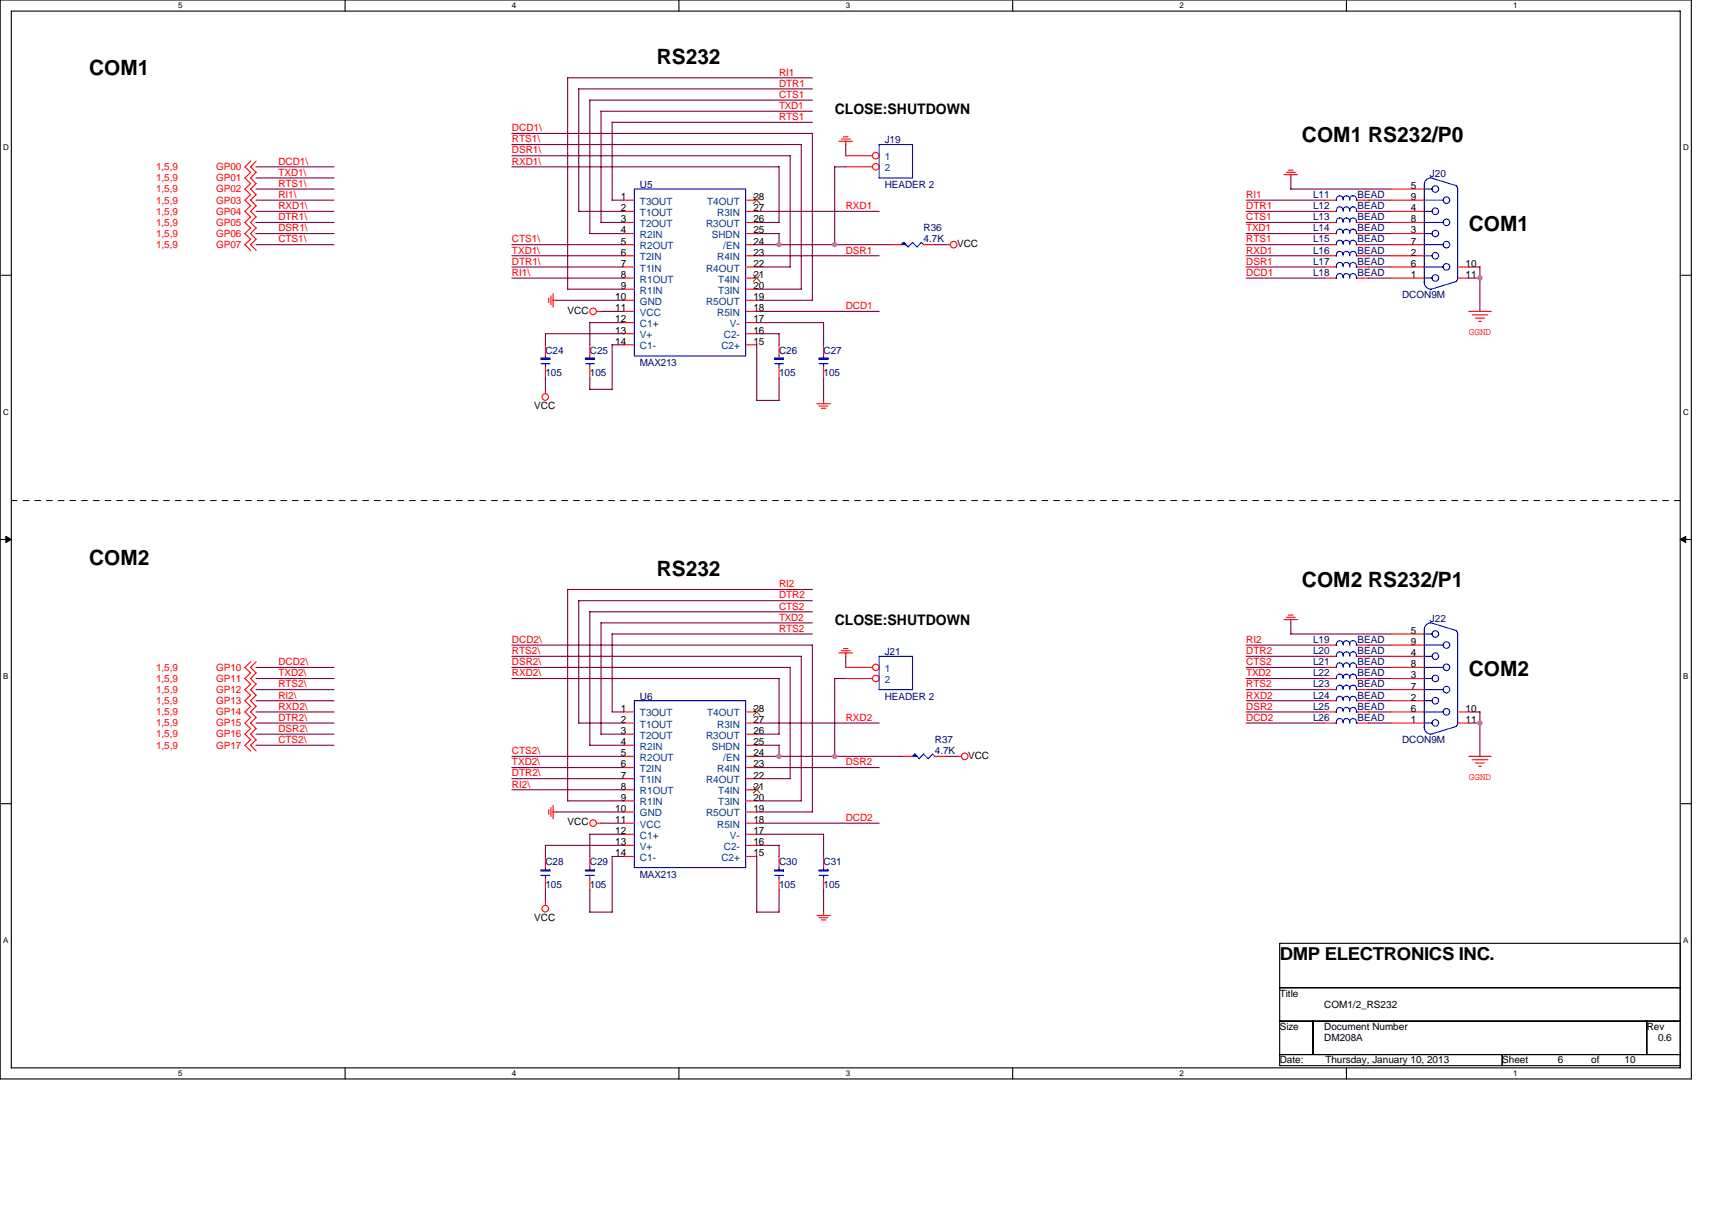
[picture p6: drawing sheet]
<svg xmlns="http://www.w3.org/2000/svg" width="297mm" height="210mm" viewBox="0 0 297 210" stroke-linecap="round" stroke-linejoin="round" font-family="sans-serif">
<path d="M0 0h293.5v187.2h-293.5zM2 1.9h289.5v183.4h-289.5z" fill="none" stroke="#000" stroke-width=".19"/>
<g fill="#fff">
<path d="M30.9 .2h.8v1.6h-.8z"/>
<path d="M30.9 185.5h.8v1.6h-.8z"/>
</g>
<path d="M59.9 0v1.9M59.9 185.3v1.9" fill="none" stroke="#000" stroke-width=".19"/>
<g fill="#fff">
<path d="M88.8 .2h.8v1.6h-.8z"/>
<path d="M88.8 185.5h.8v1.6h-.8z"/>
</g>
<path d="M117.8 0v1.9M117.8 185.3v1.9" fill="none" stroke="#000" stroke-width=".19"/>
<g fill="#fff">
<path d="M146.7 .2h.8v1.6h-.8z"/>
<path d="M146.7 185.5h.8v1.6h-.8z"/>
</g>
<path d="M175.7 0v1.9M175.7 185.3v1.9" fill="none" stroke="#000" stroke-width=".19"/>
<g fill="#fff">
<path d="M204.7 .2h.7v1.6h-.7z"/>
<path d="M204.7 185.5h.7v1.6h-.7z"/>
</g>
<path d="M233.6 0v1.9M233.6 185.3v1.9" fill="none" stroke="#000" stroke-width=".19"/>
<g fill="#fff">
<path d="M262.6 .2h.7v1.6h-.7z"/>
<path d="M262.6 185.5h.7v1.6h-.7z"/>
<path d="M.5 24.8h1v1.6h-1z"/>
<path d="M292 24.8h1v1.6h-1z"/>
<path d="M.5 70.7h1v1.5h-1z"/>
<path d="M292 70.7h1v1.5h-1z"/>
</g>
<path d="M0 47.8h2M291.5 47.8h2" fill="none" stroke="#000" stroke-width=".19"/>
<g fill="#fff">
<path d="M.5 116.5h.9v1.6h-.9z"/>
<path d="M292 116.5h.9v1.6h-.9z"/>
</g>
<path d="M0 93.6h2M291.5 93.6h2" fill="none" stroke="#000" stroke-width=".19"/>
<path d="M1 93.1l1 .5-1 .5zM291.5 93.6l1-.5v1z" fill="#000" stroke="#000" stroke-width=".17"/>
<g fill="#fff">
<path d="M.5 162.4h.9v1.5h-.9z"/>
<path d="M292 162.4h.9v1.5h-.9z"/>
</g>
<path d="M0 139.5h2M291.5 139.5h2M222 163.7h69.5v21.2h-69.5zM222 171.4h69.5M222 177.2h69.5M227.8 177.2v5.8M285.7 177.2v5.8M222 183h69.5M260.6 183v1.9" fill="none" stroke="#000" stroke-width=".19"/>
<path d="M2 86.9h289.5" fill="none" stroke="#000" stroke-width=".17" stroke-dasharray="1 1 1 1 1 1 1 1"/>
<g fill="none" stroke="#f00" stroke-width=".19">
<path d="M43.5 28l-1 1 1 .9M43.5 29.9l-1 1 1 1M43.5 31.8l-1 1 1 1M43.5 33.8l-1 .9 1 1M43.5 35.7l-1 1 1 1M43.5 37.6l-1 1 1 1M43.5 39.5l-1 1 1 1M44.4 28l-.9 1 .9 .9M44.4 29.9l-.9 1 .9 1M44.4 31.8l-.9 1 .9 1M44.4 33.8l-.9 .9 .9 1M44.4 35.7l-.9 1 .9 1"/>
<path d="M44.4 37.6l-.9 1 .9 1M44.4 39.5l-.9 1 .9 1M108.1 34.7h2M108.1 36.7h2M108.1 38.6h2M129.4 34.7h1.9M129.4 36.7h1.9M129.4 38.6h1.9M145.6 24.5h2.3M146 24.1h1.5M146.3 23.7h.8M146.7 24.5v.6"/>
<path d="M146.7 27h4.7M146.7 29h4.7M222.8 30.3h2.3M223.2 29.9h1.5M223.6 29.5h.7M224 30.3v.6M229.8 34.7h1.9M229.8 36.7h1.9M229.8 38.6h1.9M235.5 34.7h2M235.5 36.7h2M235.5 38.6h2"/>
<path d="M241.3 32.8h5.8M241.3 34.7h5.8M241.3 36.7h5.8M241.3 38.6h5.8M43.5 41.5l-1 1 1 1M44.4 41.5l-.9 1 .9 1M94.6 59.8v2M95.2 51.7v.8M95.6 51.3v1.6M95.9 52.1h.7M96 50.9v2.4M102.3 59.8v2"/>
<path d="M103.5 54h.8M108.1 54h2M108.1 42.5h2M108.1 52.1h2M108.1 46.3h2M108.1 40.5h2M108.1 48.3h2M108.1 44.4h2M108.1 50.2h2M108.1 56h2M108.1 57.9h2M108.1 59.8h2"/>
<path d="M129.4 54h1.9M129.4 42.5h1.9M129.4 52.1h1.9M129.4 46.3h1.9M129.4 40.5h1.9M129.4 48.3h1.9M129.4 44.4h1.9M129.4 50.2h1.9M129.4 56h1.9M129.4 57.9h1.9M129.4 59.8h1.9M135.2 59.8v2"/>
<path d="M142.9 59.8v2M154.5 42.5h1.9M160.2 42.5h2M164.1 42.5h.8M229.8 42.5h1.9M229.8 46.3h1.9M229.8 40.5h1.9M229.8 48.3h1.9M229.8 44.4h1.9M235.5 42.5h2M235.5 46.3h2M235.5 40.5h2"/>
<path d="M235.5 48.3h2M235.5 44.4h2M241.3 42.5h5.8M241.3 46.3h5.8M241.3 40.5h5.8M241.3 48.3h5.8M241.3 44.4h5.8M252.9 46.3h1.9M252.9 48.3h1.9M254.8 54h3.9M255.4 54.6h2.7M256 55.2h1.6"/>
<path d="M256.6 55.8h.4M94.6 63.7v1.9M94.6 67.5v.8M102.3 63.7v1.9M135.2 63.7v1.9M141.7 70.1h2.4M142.1 70.5h1.6M142.5 70.8h.8M142.9 63.7v1.9M142.9 69.5v.6M43.5 118.7l-1 1 1 1M43.5 116.8l-1 1 1 .9"/>
<path d="M43.5 114.8l-1 1 1 1M44.4 118.7l-.9 1 .9 1M44.4 116.8l-.9 1 .9 .9M44.4 114.8l-.9 1 .9 1M145.6 113.3h2.3M146 112.9h1.5M146.3 112.5h.8M146.7 113.3v.6M146.7 117.8h4.7M146.7 115.8h4.7M222.8 107.5h2.3M223.2 107.1h1.5"/>
<path d="M223.6 106.7h.7M224 107.5v.6M229.8 112h1.9M229.8 119.7h1.9M229.8 117.8h1.9M229.8 115.8h1.9M229.8 113.9h1.9M235.5 112h2M235.5 119.7h2M235.5 117.8h2M235.5 115.8h2M235.5 113.9h2"/>
<path d="M241.3 112h5.8M241.3 119.7h5.8M241.3 117.8h5.8M241.3 115.8h5.8M241.3 110h5.8M241.3 113.9h5.8M43.5 122.6l-1 .9 1 1M43.5 128.4l-1 .9 1 1M43.5 120.6l-1 1 1 1M43.5 126.4l-1 1 1 1M43.5 124.5l-1 1 1 .9M44.4 122.6l-.9 .9 .9 1"/>
<path d="M44.4 128.4l-.9 .9 .9 1M44.4 120.6l-.9 1 .9 1M44.4 126.4l-.9 1 .9 1M44.4 124.5l-.9 1 .9 .9M96 139.8v2.3M108.1 131.3h2M108.1 123.5h2M108.1 125.5h2M108.1 127.4h2M108.1 129.3h2M108.1 133.2h2M108.1 135.1h2"/>
<path d="M108.1 137.1h2M108.1 139h2M129.4 131.3h1.9M129.4 123.5h1.9M129.4 125.5h1.9M129.4 127.4h1.9M129.4 129.3h1.9M129.4 133.2h1.9M129.4 135.1h1.9M129.4 137.1h1.9M129.4 139h1.9M156.4 131.3h1.9"/>
<path d="M162.2 131.3h1.9M166 131.3h.8M229.8 123.5h1.9M229.8 125.5h1.9M229.8 121.6h1.9M235.5 123.5h2M235.5 125.5h2M235.5 121.6h2M241.3 123.5h5.8M241.3 125.5h5.8M241.3 121.6h5.8M252.9 123.5h1.9"/>
<path d="M252.9 125.5h1.9M254.8 131.3h3.9M255.4 131.8h2.7M256 132.4h1.6M256.6 133h.4M94.6 148.6v2M94.6 152.5v1.9M94.6 156.3v.8M95.2 140.5v.8M95.6 140.1v1.6M95.9 140.9h.7M102.3 148.6v2"/>
<path d="M102.3 152.5v1.9M103.5 142.9h.8M108.1 142.9h2M108.1 140.9h2M108.1 144.8h2M108.1 146.7h2M108.1 148.6h2M129.4 142.9h1.9M129.4 140.9h1.9M129.4 144.8h1.9M129.4 146.7h1.9M129.4 148.6h1.9"/>
<path d="M135.2 148.6v2M135.2 152.5v1.9M141.7 158.9h2.4M142.1 159.3h1.6M142.5 159.6h.8M142.9 148.6v2M142.9 152.5v1.9M142.9 158.3v.6"/>
<circle cx="152" cy="27" r=".57"/>
<circle cx="152" cy="28.9" r=".57"/>
<circle cx="102.9" cy="54" r=".57"/>
<circle cx="165.5" cy="42.5" r=".57"/>
<circle cx="94.6" cy="68.9" r=".57"/>
<circle cx="152" cy="115.8" r=".57"/>
<circle cx="152" cy="117.7" r=".57"/>
<circle cx="167.4" cy="131.3" r=".57"/>
<circle cx="94.6" cy="157.7" r=".57"/>
<circle cx="102.9" cy="142.8" r=".57"/>
</g>
<g fill="none" stroke="#00f" stroke-width=".19">
<path d="M110.1 32.8h19.3v29h-19.3zM152.5 25.1h5.8v5.8h-5.8zM231.7 38.6h.2M231.9 36.4a.58 .58 0 0 1 .6-.5 .58 .58 0 0 1 .5 .5M231.9 38.4a.58 .58 0 0 1 .6-.6 .58 .58 0 0 1 .5 .6M231.9 36.5v.2h-.2M231.9 38.4v.2M233 36.4a.57 .57 0 0 1 .6-.5 .57 .57 0 0 1 .6 .5 .58 .58 0 0 1 .6-.5 .58 .58 0 0 1 .5 .5M233 38.4a.57 .57 0 0 1 .6-.6 .57 .57 0 0 1 .6 .6 .58 .58 0 0 1 .6-.6 .58 .58 0 0 1 .5 .6M233 34.5a.6 .6 0 0 0-.7-.5 .6 .6 0 0 0-.4 .8l-.2-.1M233 34.5a.57 .57 0 0 1 .6-.5 .57 .57 0 0 1 .6 .5M233 34.5v.2"/>
<path d="M233 36.4v.3M233 38.4v.2M234.2 34.5a.6 .6 0 0 1 .7-.5 .6 .6 0 0 1 .4 .8M234.2 34.5v.3M234.2 36.5v.2M234.2 38.4v.2M235.3 34.7h.2M235.3 36.7h.2M235.3 38.6h.2M235.3 36.5v.2M235.3 38.4v.2M247.1 34.7h3.3"/>
<path d="M247.1 38.6h3.3M247.1 32.8h1.4M247.1 36.7h1.4M247.1 32v17M248.3 30.9a1.14 1.14 0 0 0-1.2 1.1M248.3 30.9l4.4 1.3M252.7 32.3l.2 .5v15.5M156.8 42.1l.8 .8M156.8 42.1l-.4 .4M158.3 42.1l.8 .8M158.3 42.1l-.7 .7M160.3 42.5l-.4-.4-.8 .7"/>
<path d="M231.7 46.3h.2M231.7 40.5h.2M231.7 44.4h.2M231.9 44.2a.58 .58 0 0 1 .6-.6 .58 .58 0 0 1 .5 .6M231.9 44.2v.2M233 46.1a.6 .6 0 0 0-.7-.5 .6 .6 0 0 0-.4 .8M233 46.1a.57 .57 0 0 1 .6-.5 .57 .57 0 0 1 .6 .5M233 40.3a.6 .6 0 0 0-.7-.5 .6 .6 0 0 0-.4 .8M233 40.3a.57 .57 0 0 1 .6-.5 .57 .57 0 0 1 .6 .5M233 48a.6 .6 0 0 0-.7-.5 .6 .6 0 0 0-.4 .8h-.2M233 48a.57 .57 0 0 1 .6-.5 .57 .57 0 0 1 .6 .5M233 44.2a.57 .57 0 0 1 .6-.6 .57 .57 0 0 1 .6 .6 .58 .58 0 0 1 .6-.6 .58 .58 0 0 1 .5 .6"/>
<path d="M233 42.2a.6 .6 0 0 0-.7-.5 .6 .6 0 0 0-.4 .8h-.2M233 42.2a.57 .57 0 0 1 .6-.5 .57 .57 0 0 1 .6 .5M233 40.3v.2M233 42.2v.3M233 44.2v.2M233 46.1v.2M233 48v.3M234.2 46.1a.6 .6 0 0 1 .7-.5 .6 .6 0 0 1 .4 .8M234.2 40.3a.6 .6 0 0 1 .7-.5 .6 .6 0 0 1 .4 .8M234.2 48a.6 .6 0 0 1 .7-.5 .6 .6 0 0 1 .4 .8M234.2 42.2a.6 .6 0 0 1 .7-.5 .6 .6 0 0 1 .4 .8M234.2 40.3v.3"/>
<path d="M234.2 42.3v.2M234.2 44.2v.2M234.2 46.1v.3M234.2 48.1v.2M235.3 46.3h.2M235.3 40.5h.2M235.3 48.3h.2M235.3 42.5h.2M235.3 44.4h.2M235.3 44.2v.2M247.1 46.3h3.3M247.1 42.5h3.3"/>
<path d="M247.1 40.5h1.4M247.1 48.3h1.4M247.1 44.4h1.4M252.7 48.8l-4.4 1.4a1.17 1.17 0 0 1-1.2-1.2M252.9 48.2l-.2 .6M93.8 63.1h1.6M94.6 61.7v.4M94.6 63.1v.6M101.6 63.1h1.5M102.3 61.7v.4M102.3 63.1v.6M134.4 63.1h1.6"/>
<path d="M135.2 61.7v.4M135.2 63.1v.6M142.1 63.1h1.6M142.9 61.7v.4M142.9 63.1v.6M152.5 113.9h5.8v5.8h-5.8zM231.7 119.7h.2M231.7 115.8h.2M231.9 111.7a.58 .58 0 0 1 .6-.5 .58 .58 0 0 1 .5 .5M231.9 119.5a.58 .58 0 0 1 .6-.6 .58 .58 0 0 1 .5 .6M231.9 113.7a.58 .58 0 0 1 .6-.6 .58 .58 0 0 1 .5 .6M231.9 115.6a.58 .58 0 0 1 .6-.6 .58 .58 0 0 1 .5 .6"/>
<path d="M231.9 111.8v.2h-.2M231.9 113.7v.2h-.2M231.9 115.6v.2M231.9 119.5v.2M233 111.7a.57 .57 0 0 1 .6-.5 .57 .57 0 0 1 .6 .5 .58 .58 0 0 1 .6-.5 .58 .58 0 0 1 .5 .5M233 119.5a.57 .57 0 0 1 .6-.6 .57 .57 0 0 1 .6 .6 .58 .58 0 0 1 .6-.6 .58 .58 0 0 1 .5 .6M233 117.5a.6 .6 0 0 0-.7-.5 .6 .6 0 0 0-.4 .8h-.2M233 117.5a.57 .57 0 0 1 .6-.5 .57 .57 0 0 1 .6 .5M233 113.7a.57 .57 0 0 1 .6-.6 .57 .57 0 0 1 .6 .6 .58 .58 0 0 1 .6-.6 .58 .58 0 0 1 .5 .6M233 115.6a.57 .57 0 0 1 .6-.6 .57 .57 0 0 1 .6 .6 .58 .58 0 0 1 .6-.6 .58 .58 0 0 1 .5 .6M233 111.7v.3M233 113.7v.2"/>
<path d="M233 115.6v.2M233 117.5v.3M233 119.5v.2M234.2 117.5a.6 .6 0 0 1 .7-.5 .6 .6 0 0 1 .4 .8M234.2 111.8v.2M234.2 113.7v.2M234.2 115.6v.2M234.2 117.6v.2M234.2 119.5v.2M235.3 112h.2M235.3 119.7h.2M235.3 117.8h.2"/>
<path d="M235.3 113.9h.2M235.3 115.8h.2M235.3 111.8v.2M235.3 113.7v.2M235.3 115.6v.2M235.3 119.5v.2M247.1 112h3.3M247.1 119.7h3.3M247.1 115.8h3.3M247.1 109.2a1.14 1.14 0 0 1 1.2-1.1l4.4 1.4M247.1 117.8h1.4M247.1 113.9h1.4"/>
<path d="M247.1 109.3v17M247.1 110h1.4M252.7 109.5l.2 .5v15.5M110.1 121.6h19.3v29h-19.3zM158.3 131.3l.4-.4 .8 .8M160.2 130.9l.9 .8M160.3 130.9l-.8 .8M161.8 130.9l.4 .4M161.8 130.9l-.8 .8M231.7 123.5h.2M231.7 121.6h.2M233 123.3a.6 .6 0 0 0-.7-.5 .6 .6 0 0 0-.4 .8"/>
<path d="M233 123.3a.57 .57 0 0 1 .6-.5 .57 .57 0 0 1 .6 .5M233 125.3a.6 .6 0 0 0-.7-.6 .6 .6 0 0 0-.4 .8h-.2M233 125.3a.57 .57 0 0 1 .6-.6 .57 .57 0 0 1 .6 .6M233 121.4a.6 .6 0 0 0-.7-.5 .6 .6 0 0 0-.4 .7M233 121.4a.57 .57 0 0 1 .6-.6 .57 .57 0 0 1 .6 .6M233 121.4v.2M233 123.3v.2M233 125.3v.2M234.2 123.3a.6 .6 0 0 1 .7-.5 .6 .6 0 0 1 .4 .8M234.2 125.3a.6 .6 0 0 1 .7-.6 .6 .6 0 0 1 .4 .8M234.2 121.4a.6 .6 0 0 1 .7-.5 .6 .6 0 0 1 .4 .7M234.2 121.4v.2"/>
<path d="M234.2 123.3v.3M234.2 125.3v.2M235.3 123.5h.2M235.3 125.5h.2M235.3 121.6h.2M247.1 123.5h3.3M247.1 126.2a1.17 1.17 0 0 0 1.2 1.2M247.1 125.5h1.4M247.1 121.6h1.4M252.7 126l-4.4 1.4M252.9 125.5l-.2 .5M93.8 151.9h1.6"/>
<path d="M94.6 150.5v.5M94.6 151.9v.6M101.6 151.9h1.5M102.3 150.5v.5M102.3 151.9v.6M134.4 151.9h1.6M135.2 150.5v.5M135.2 151.9v.6M142.1 151.9h1.6M142.9 150.5v.5M142.9 151.9v.6"/>
<circle cx="249" cy="32.8" r=".57"/>
<circle cx="249" cy="36.7" r=".57"/>
<circle cx="251" cy="34.7" r=".57"/>
<circle cx="251" cy="38.6" r=".57"/>
<circle cx="249" cy="44.4" r=".57"/>
<circle cx="249" cy="48.2" r=".57"/>
<circle cx="249" cy="40.5" r=".57"/>
<circle cx="251" cy="42.5" r=".57"/>
<circle cx="251" cy="46.3" r=".57"/>
<circle cx="249" cy="113.9" r=".57"/>
<circle cx="249" cy="110" r=".57"/>
<circle cx="249" cy="117.7" r=".57"/>
<circle cx="251" cy="115.8" r=".57"/>
<circle cx="251" cy="111.9" r=".57"/>
<circle cx="251" cy="119.7" r=".57"/>
<circle cx="249" cy="121.6" r=".57"/>
<circle cx="249" cy="125.5" r=".57"/>
<circle cx="251" cy="123.5" r=".57"/>
</g>
<g fill="#00f" stroke="#00f" stroke-width=".19">
<path d="M134.4 151v.2h1.5v-.2z" fill-rule="evenodd"/>
<path d="M156.4 42.5l.4-.4 .4 .4-.4-.4 .4 .4z" fill-rule="evenodd"/>
<path d="M101.6 62.1v.3h1.5v-.3z" fill-rule="evenodd"/>
<path d="M142.1 151v.2h1.6v-.2z" fill-rule="evenodd"/>
<path d="M158.3 131.3l.4-.4 .4 .4-.4-.4 .4 .4z" fill-rule="evenodd"/>
<path d="M134.4 62.1v.3h1.5v-.3z" fill-rule="evenodd"/>
<path d="M101.6 151v.2h1.5v-.2z" fill-rule="evenodd"/>
<path d="M142.1 62.1v.3h1.6v-.3z" fill-rule="evenodd"/>
<path d="M93.8 151v.2h1.6v-.2z" fill-rule="evenodd"/>
<path d="M93.8 62.1v.3h1.6v-.3z" fill-rule="evenodd"/>
</g>
<path d="M130.7 34.2l1.2 1.1M131.9 34.2l-1.2 1.1M130.7 47.7l1.2 1.2M131.9 47.7l-1.2 1.2M130.7 136.5l1.2 1.1M130.7 123l1.2 1.1M131.9 136.5l-1.2 1.1M131.9 123l-1.2 1.1" fill="none" stroke="#804000" stroke-width=".17"/>
<g fill="none" stroke="#800040" stroke-width=".19">
<path d="M98.5 13.5h42.4M98.5 13.5v36.7M100.4 15.4h40.5M100.4 15.4v21.3M102.3 17.4h38.6M102.3 17.4v23.1h5.8M140.9 19.3h-36.6v19.3h3.8M44.4 36.7h13.6M44.4 38.6h13.6M44.4 34.7h13.6M44.4 32.8h13.6M44.4 29h13.6"/>
<path d="M44.4 30.9h13.6M88.8 27h48.3v19.3h-5.8M88.8 23.2h52.1M88.8 25.1h50.2v25.1h-7.7M88.8 29h46.4M100.4 36.7h7.7M106.2 34.7h1.9M106.2 21.2h34.7M106.2 21.2v13.5M131.3 36.7h21.2M135.2 28.9v9.7h-3.9M140.9 23.1v29h-9.6"/>
<path d="M144.8 29h1.9M144.8 28.9v13.6M146.7 25.1v1.9M216.2 36.7h13.6M216.2 38.6h13.6M216.2 34.7h13.6M224 30.9v1.9h17.3M237.4 36.7h3.9M237.4 38.6h3.9M237.4 34.7h3.9M44.4 40.5h13.6M44.4 42.5h13.6"/>
<path d="M88.8 44.4h19.3M88.8 46.3h19.3M88.8 42.5h19.3M88.8 48.3h19.3M94.6 57.9h13.5M94.6 57.9v1.9M96.5 52.1h11.6M98.5 50.2h9.6M102.3 56h5.8M102.3 56v3.8M104.3 54h3.8M106.2 59.8h1.9"/>
<path d="M106.2 59.8v7.8h-3.9v-2M131.3 44.4h21.2M131.3 40.5h3.9v2M131.3 42.5h23.2M131.3 54h21.2M131.3 56h11.6M131.3 57.9h3.9v1.9M131.3 59.8v9.7M142.9 56v3.8M162.2 42.5h1.9M216.2 44.4h13.6M216.2 46.3h13.6"/>
<path d="M216.2 40.5h13.6M216.2 42.5h13.6M216.2 48.3h13.6M237.4 44.4h3.9M237.4 46.3h3.9M237.4 40.5h3.9M237.4 42.5h3.9M237.4 48.3h3.9M254.8 46.3h2v7.7M254.8 48.3h2M94.6 65.6v2M135.2 65.6v3.9h-3.9"/>
<path d="M142.9 65.6v3.9M44.4 115.8h13.6M44.4 117.8h13.6M44.4 119.7h13.6M88.8 115.8h48.3v19.3h-5.8M88.8 113.9h50.2M88.8 117.8h46.4M88.8 112h52.1M98.5 102.3h42.4M98.5 102.3v36.7M100.4 104.2h40.5M100.4 104.2v21.3"/>
<path d="M102.3 106.2h38.6M102.3 106.2v23.1h5.8M106.2 110h34.7M106.2 110v13.5h2M135.2 117.7v9.7h-3.9M139 113.9v25.1h-7.7M140.9 108.1h-36.6v19.3h3.8M140.9 111.9v29h-9.6M144.8 117.7v13.6M144.8 117.8h2M146.7 113.9v1.9M216.2 113.9h13.6"/>
<path d="M216.2 115.8h13.6M216.2 117.8h13.6M216.2 119.7h13.6M216.2 112h13.6M224 108.1v1.9h17.3M237.4 113.9h3.9M237.4 115.8h3.9M237.4 117.8h3.9M237.4 119.7h3.9M237.4 112h3.9M44.4 121.6h13.6M44.4 123.5h13.6"/>
<path d="M44.4 125.5h13.6M44.4 127.4h13.6M44.4 129.3h13.6M88.8 135.1h19.3M88.8 131.3h19.3M88.8 133.2h19.3M88.8 137.1h19.3M98.5 139h9.6M100.4 125.5h7.7M131.3 125.5h21.2M131.3 129.3h3.9M131.3 131.3h25.1"/>
<path d="M131.3 133.2h21.2M135.2 129.3v2M164.1 131.3h2M216.2 121.6h13.6M216.2 123.5h13.6M216.2 125.5h13.6M237.4 121.6h3.9M237.4 123.5h3.9M237.4 125.5h3.9M254.8 123.5h2v7.8M254.8 125.5h2M94.6 146.7h13.5"/>
<path d="M94.6 146.7v1.9M94.6 154.4v2M96.5 140.9h11.6M102.3 144.8h5.8M102.3 144.8v3.8M104.3 142.9h3.8M106.2 148.6v9.7h-3.9v-3.9M106.2 148.6h2M131.3 146.7h3.9v1.9M131.3 142.9h21.2M131.3 144.8h11.6M131.3 148.6v9.7"/>
<path d="M135.2 154.4v3.9h-3.9M142.9 144.8v3.8M142.9 154.4v3.9"/>
</g>
<g fill="#f0f" stroke="#f0f" stroke-width=".19">
<circle cx="256.8" cy="48.2" r=".38"/>
<circle cx="144.8" cy="42.4" r=".38"/>
<circle cx="135.2" cy="42.4" r=".38"/>
<circle cx="256.8" cy="125.5" r=".38"/>
<circle cx="144.8" cy="131.3" r=".38"/>
<circle cx="135.1" cy="131.3" r=".38"/>
</g>
<g font-size="3.7">
<text x="113.9" y="11.1">RS232</text>
<text x="15.5" y="13">COM1</text>
<text x="225.9" y="24.6">COM1 RS232/P0</text>
<text x="254.8" y="40.1">COM1</text>
<text x="15.5" y="98">COM2</text>
<text x="113.9" y="99.9">RS232</text>
<text x="225.9" y="101.8">COM2 RS232/P1</text>
<text x="254.8" y="117.3">COM2</text>
</g>
<text font-size="3.1" x="222" y="166.6">DMP ELECTRONICS INC.</text>
<g font-size="2.5">
<text x="144.8" y="19.7">CLOSE:SHUTDOWN</text>
<text x="144.8" y="108.5">CLOSE:SHUTDOWN</text>
</g>
<g font-size="1.7" fill="#f00">
<text x="135.2" y="13.1">RI1</text>
<text x="135.2" y="17">CTS1</text>
<text x="135.2" y="15">DTR1</text>
<text x="88.8" y="22.8">DCD1\</text>
<text x="135.2" y="18.9">TXD1</text>
<text x="135.2" y="20.8">RTS1</text>
<text x="27.1" y="29.5">1,5,9</text>
<text x="37.5" y="29.5">GP00</text>
<text x="48.3" y="28.6">DCD1\</text>
<text x="88.8" y="26.6">DSR1\</text>
<text x="88.8" y="24.7">RTS1\</text>
<text x="88.8" y="28.6">RXD1\</text>
<text x="27.1" y="31.5">1,5,9</text>
<text x="27.1" y="33.4">1,5,9</text>
<text x="27.1" y="35.3">1,5,9</text>
<text x="37.5" y="31.5">GP01</text>
<text x="37.5" y="33.4">GP02</text>
<text x="37.5" y="35.3">GP03</text>
<text x="48.3" y="30.5">TXD1\</text>
<text x="48.3" y="34.4">RI1\</text>
<text x="48.3" y="32.4">RTS1\</text>
<text x="216.2" y="34.4">RI1</text>
<text x="27.1" y="37.3">1,5,9</text>
<text x="27.1" y="39.2">1,5,9</text>
<text x="27.1" y="41.1">1,5,9</text>
<text x="37.5" y="37.3">GP04</text>
<text x="37.5" y="39.2">GP05</text>
<text x="37.5" y="41.1">GP06</text>
<text x="48.3" y="40.2">DSR1\</text>
<text x="48.3" y="36.3">RXD1\</text>
<text x="48.3" y="38.2">DTR1\</text>
<text x="146.7" y="36.3">RXD1</text>
<text x="216.2" y="36.3">DTR1</text>
<text x="216.2" y="40.2">TXD1</text>
<text x="216.2" y="38.2">CTS1</text>
<text x="27.1" y="43.1">1,5,9</text>
<text x="37.5" y="43.1">GP07</text>
<text x="48.3" y="42.1">CTS1\</text>
<text x="88.8" y="44">TXD1\</text>
<text x="88.8" y="42.1">CTS1\</text>
<text x="88.8" y="47.9">RI1\</text>
<text x="88.8" y="45.9">DTR1\</text>
<text x="146.7" y="44">DSR1</text>
<text x="216.2" y="47.9">DCD1</text>
<text x="216.2" y="44">RXD1</text>
<text x="216.2" y="45.9">DSR1</text>
<text x="216.2" y="42.1">RTS1</text>
<text x="146.7" y="53.7">DCD1</text>
<text x="254.8" y="58.1">GGND</text>
<text x="135.2" y="101.9">RI2</text>
<text x="135.2" y="105.8">CTS2</text>
<text x="135.2" y="103.8">DTR2</text>
<text x="135.2" y="107.7">TXD2</text>
<text x="88.8" y="111.6">DCD2\</text>
<text x="88.8" y="113.5">RTS2\</text>
<text x="135.2" y="109.6">RTS2</text>
<text x="216.2" y="113.5">DTR2</text>
<text x="216.2" y="111.6">RI2</text>
<text x="27.1" y="118.3">1,5,9</text>
<text x="27.1" y="116.4">1,5,9</text>
<text x="37.5" y="118.3">GP11</text>
<text x="37.5" y="116.4">GP10</text>
<text x="48.3" y="115.4">DCD2\</text>
<text x="48.3" y="117.4">TXD2\</text>
<text x="48.3" y="119.3">RTS2\</text>
<text x="88.8" y="115.4">DSR2\</text>
<text x="88.8" y="117.4">RXD2\</text>
<text x="216.2" y="117.4">TXD2</text>
<text x="216.2" y="115.4">CTS2</text>
<text x="216.2" y="119.3">RTS2</text>
<text x="27.1" y="124.1">1,5,9</text>
<text x="27.1" y="120.3">1,5,9</text>
<text x="27.1" y="122.2">1,5,9</text>
<text x="37.5" y="124.1">GP14</text>
<text x="37.5" y="120.3">GP12</text>
<text x="37.5" y="122.2">GP13</text>
<text x="48.3" y="121.2">RI2\</text>
<text x="48.3" y="123.1">RXD2\</text>
<text x="48.3" y="125.1">DTR2\</text>
<text x="146.7" y="125.1">RXD2</text>
<text x="216.2" y="125.1">DCD2</text>
<text x="216.2" y="121.2">RXD2</text>
<text x="216.2" y="123.1">DSR2</text>
<text x="27.1" y="129.9">1,5,9</text>
<text x="27.1" y="128">1,5,9</text>
<text x="27.1" y="126">1,5,9</text>
<text x="37.5" y="129.9">GP17</text>
<text x="37.5" y="128">GP16</text>
<text x="37.5" y="126">GP15</text>
<text x="48.3" y="127">DSR2\</text>
<text x="48.3" y="128.9">CTS2\</text>
<text x="88.8" y="130.9">CTS2\</text>
<text x="88.8" y="132.8">TXD2\</text>
<text x="88.8" y="134.7">DTR2\</text>
<text x="88.8" y="136.7">RI2\</text>
<text x="146.7" y="132.8">DSR2</text>
<text x="254.8" y="135.3">GGND</text>
<text x="146.7" y="142.5">DCD2</text>
</g>
<g font-size="1.7" fill="#000080">
<text x="153.5" y="24.9">J19</text>
<text x="111" y="32.6">U5</text>
<text x="153.5" y="32.6">HEADER 2</text>
<text x="227.8" y="34.4">L11</text>
<text x="235.5" y="34.4">BEAD</text>
<text x="248.1" y="30.7">J20</text>
<text x="160.2" y="40.2">R36</text>
<text x="227.8" y="40.2">L14</text>
<text x="227.8" y="36.3">L12</text>
<text x="227.8" y="38.2">L13</text>
<text x="235.5" y="40.2">BEAD</text>
<text x="235.5" y="36.3">BEAD</text>
<text x="235.5" y="38.2">BEAD</text>
<text x="160.2" y="42.1">4.7K</text>
<text x="227.8" y="45.9">L17</text>
<text x="227.8" y="47.9">L18</text>
<text x="227.8" y="44">L16</text>
<text x="227.8" y="42.1">L15</text>
<text x="235.5" y="45.9">BEAD</text>
<text x="235.5" y="47.9">BEAD</text>
<text x="235.5" y="44">BEAD</text>
<text x="235.5" y="42.1">BEAD</text>
<text x="243.3" y="51.7">DCON9M</text>
<text x="94.6" y="61.4">C24</text>
<text x="94.6" y="65.2">105</text>
<text x="102.3" y="61.4">C25</text>
<text x="102.3" y="65.2">105</text>
<text x="111" y="63.5">MAX213</text>
<text x="135.2" y="61.4">C26</text>
<text x="135.2" y="65.2">105</text>
<text x="142.9" y="61.4">C27</text>
<text x="142.9" y="65.2">105</text>
<text x="248.1" y="107.9">J22</text>
<text x="153.5" y="113.7">J21</text>
<text x="227.8" y="111.6">L19</text>
<text x="227.8" y="113.5">L20</text>
<text x="235.5" y="111.6">BEAD</text>
<text x="235.5" y="113.5">BEAD</text>
<text x="227.8" y="119.3">L23</text>
<text x="227.8" y="117.4">L22</text>
<text x="227.8" y="115.4">L21</text>
<text x="235.5" y="119.3">BEAD</text>
<text x="235.5" y="117.4">BEAD</text>
<text x="235.5" y="115.4">BEAD</text>
<text x="111" y="121.4">U6</text>
<text x="153.5" y="121.4">HEADER 2</text>
<text x="227.8" y="123.1">L25</text>
<text x="227.8" y="125.1">L26</text>
<text x="227.8" y="121.2">L24</text>
<text x="235.5" y="123.1">BEAD</text>
<text x="235.5" y="125.1">BEAD</text>
<text x="235.5" y="121.2">BEAD</text>
<text x="162.2" y="128.9">R37</text>
<text x="162.2" y="130.9">4.7K</text>
<text x="243.3" y="128.9">DCON9M</text>
<text x="94.6" y="150.2">C28</text>
<text x="94.6" y="154.1">105</text>
<text x="102.3" y="150.2">C29</text>
<text x="102.3" y="154.1">105</text>
<text x="111" y="152.3">MAX213</text>
<text x="135.2" y="150.2">C30</text>
<text x="135.2" y="154.1">105</text>
<text x="142.9" y="150.2">C31</text>
<text x="142.9" y="154.1">105</text>
</g>
<g font-size="1.7" fill="#004080">
<text x="153.5" y="27.8">1</text>
<text x="153.5" y="29.7">2</text>
<text x="111" y="35.5">T3OUT</text>
<text x="122.7" y="35.5">T4OUT</text>
<text x="111" y="37.5">T1OUT</text>
<text x="111" y="39.4">T2OUT</text>
<text x="111" y="41.3">R2IN</text>
<text x="122.5" y="39.4">R3OUT</text>
<text x="123.5" y="41.3">SHDN</text>
<text x="124.4" y="37.5">R3IN</text>
<text x="111" y="43.2">R2OUT</text>
<text x="111" y="45.2">T2IN</text>
<text x="111" y="47.1">T1IN</text>
<text x="122.5" y="47.1">R4OUT</text>
<text x="124.4" y="45.2">R4IN</text>
<text x="125.5" y="43.2">/EN</text>
<text x="111" y="49">R1OUT</text>
<text x="111" y="51">R1IN</text>
<text x="111" y="52.9">GND</text>
<text x="122.5" y="52.9">R5OUT</text>
<text x="124.6" y="51">T3IN</text>
<text x="124.6" y="49">T4IN</text>
<text x="111" y="54.8">VCC</text>
<text x="111" y="56.8">C1+</text>
<text x="111" y="58.7">V+</text>
<text x="124.4" y="54.8">R5IN</text>
<text x="125.6" y="58.7">C2-</text>
<text x="126.7" y="56.8">V-</text>
<text x="111" y="60.6">C1-</text>
<text x="125.2" y="60.6">C2+</text>
<text x="153.5" y="116.6">1</text>
<text x="153.5" y="118.5">2</text>
<text x="111" y="124.3">T3OUT</text>
<text x="122.7" y="124.3">T4OUT</text>
<text x="111" y="126.3">T1OUT</text>
<text x="111" y="128.2">T2OUT</text>
<text x="111" y="130.1">R2IN</text>
<text x="122.5" y="128.2">R3OUT</text>
<text x="123.5" y="130.1">SHDN</text>
<text x="124.4" y="126.3">R3IN</text>
<text x="111" y="132">R2OUT</text>
<text x="111" y="134">T2IN</text>
<text x="111" y="135.9">T1IN</text>
<text x="111" y="137.8">R1OUT</text>
<text x="122.5" y="135.9">R4OUT</text>
<text x="124.4" y="134">R4IN</text>
<text x="124.6" y="137.8">T4IN</text>
<text x="125.5" y="132">/EN</text>
<text x="111" y="139.8">R1IN</text>
<text x="111" y="141.7">GND</text>
<text x="111" y="143.6">VCC</text>
<text x="122.5" y="141.7">R5OUT</text>
<text x="124.4" y="143.6">R5IN</text>
<text x="124.6" y="139.8">T3IN</text>
<text x="111" y="145.6">C1+</text>
<text x="111" y="147.5">V+</text>
<text x="111" y="149.4">C1-</text>
<text x="125.2" y="149.4">C2+</text>
<text x="125.6" y="147.5">C2-</text>
<text x="126.7" y="145.6">V-</text>
</g>
<g font-size="1.7">
<text x="107.7" y="34.7">1</text>
<text x="130.7" y="34.7">28</text>
<text x="244.8" y="32.8">5</text>
<text x="244.8" y="34.7">9</text>
<text x="107.7" y="36.7">2</text>
<text x="107.7" y="38.6">3</text>
<text x="107.7" y="40.5">4</text>
<text x="130.7" y="40.5">25</text>
<text x="130.7" y="38.6">26</text>
<text x="130.7" y="36.7">27</text>
<text x="244.8" y="36.7">4</text>
<text x="244.8" y="38.6">8</text>
<text x="244.8" y="40.5">3</text>
<text x="107.7" y="42.4">5</text>
<text x="107.7" y="44.4">6</text>
<text x="107.7" y="46.3">7</text>
<text x="130.7" y="46.3">22</text>
<text x="130.7" y="44.4">23</text>
<text x="130.7" y="42.4">24</text>
<text x="166" y="42.8">VCC</text>
<text x="244.8" y="42.4">7</text>
<text x="244.8" y="44.4">2</text>
<text x="244.8" y="46.3">6</text>
<text x="254.3" y="46.3">10</text>
<text x="106.8" y="52.1">10</text>
<text x="107.7" y="48.2">8</text>
<text x="107.7" y="50.2">9</text>
<text x="130.7" y="52.1">19</text>
<text x="130.7" y="50.2">20</text>
<text x="130.7" y="48.2">21</text>
<text x="244.8" y="48.2">1</text>
<text x="254.3" y="48.2">11</text>
<text x="98.5" y="54.4">VCC</text>
<text x="106.8" y="54">11</text>
<text x="106.8" y="56">12</text>
<text x="106.8" y="57.9">13</text>
<text x="106.8" y="59.8">14</text>
<text x="130.7" y="59.8">15</text>
<text x="130.7" y="57.9">16</text>
<text x="130.7" y="56">17</text>
<text x="130.7" y="54">18</text>
<text x="92.7" y="71">VCC</text>
<text x="244.8" y="110">5</text>
<text x="244.8" y="111.9">9</text>
<text x="244.8" y="113.9">4</text>
<text x="244.8" y="115.8">8</text>
<text x="244.8" y="117.7">3</text>
<text x="244.8" y="119.7">7</text>
<text x="107.7" y="123.5">1</text>
<text x="107.7" y="125.5">2</text>
<text x="130.7" y="125.5">27</text>
<text x="130.7" y="123.5">28</text>
<text x="244.8" y="121.6">2</text>
<text x="244.8" y="123.5">6</text>
<text x="244.8" y="125.5">1</text>
<text x="254.3" y="123.5">10</text>
<text x="254.3" y="125.5">11</text>
<text x="107.7" y="127.4">3</text>
<text x="107.7" y="129.3">4</text>
<text x="107.7" y="131.2">5</text>
<text x="130.7" y="131.2">24</text>
<text x="130.7" y="129.3">25</text>
<text x="130.7" y="127.4">26</text>
<text x="168" y="131.7">VCC</text>
<text x="107.7" y="133.2">6</text>
<text x="107.7" y="135.1">7</text>
<text x="107.7" y="137">8</text>
<text x="130.7" y="137">21</text>
<text x="130.7" y="135.1">22</text>
<text x="130.7" y="133.2">23</text>
<text x="98.5" y="143.2">VCC</text>
<text x="106.8" y="140.9">10</text>
<text x="106.8" y="142.8">11</text>
<text x="107.7" y="139">9</text>
<text x="130.7" y="142.8">18</text>
<text x="130.7" y="140.9">19</text>
<text x="130.7" y="139">20</text>
<text x="106.8" y="144.8">12</text>
<text x="106.8" y="146.7">13</text>
<text x="106.8" y="148.6">14</text>
<text x="130.7" y="148.6">15</text>
<text x="130.7" y="146.7">16</text>
<text x="130.7" y="144.8">17</text>
<text x="92.7" y="159.8">VCC</text>
<text x="222" y="173">Title</text>
<text x="222" y="178.8">Size</text>
<text x="229.8" y="174.9">COM1/2_RS232</text>
<text x="229.8" y="178.8">Document Number</text>
<text x="285.7" y="178.8">Rev</text>
<text x="222" y="184.6">Date:</text>
<text x="229.8" y="180.7">DM208A</text>
<text x="230" y="184.6">Thursday, January 10, 2013</text>
<text x="260.6" y="184.6">Sheet</text>
<text x="270.3" y="184.6">6</text>
<text x="276.1" y="184.6">of</text>
<text x="281.9" y="184.6">10</text>
<text x="287.7" y="180.7">0.6</text>
</g>
<g font-size="1.4">
<text x="30.9" y="1.5">5</text>
<text x="88.8" y="1.5">4</text>
<text x="146.7" y="1.5">3</text>
<text x="204.7" y="1.5">2</text>
<text x="262.6" y="1.5">1</text>
<text x=".5" y="26.1">D</text>
<text x="292" y="26.1">D</text>
<text x=".5" y="71.9">C</text>
<text x="292" y="71.9">C</text>
<text x=".5" y="117.8">B</text>
<text x="292" y="117.8">B</text>
<text x=".5" y="163.6">A</text>
<text x="292" y="163.6">A</text>
<text x="30.9" y="186.8">5</text>
<text x="88.8" y="186.8">4</text>
<text x="146.7" y="186.8">3</text>
<text x="204.7" y="186.8">2</text>
<text x="262.6" y="186.8">1</text>
</g>
</svg>
